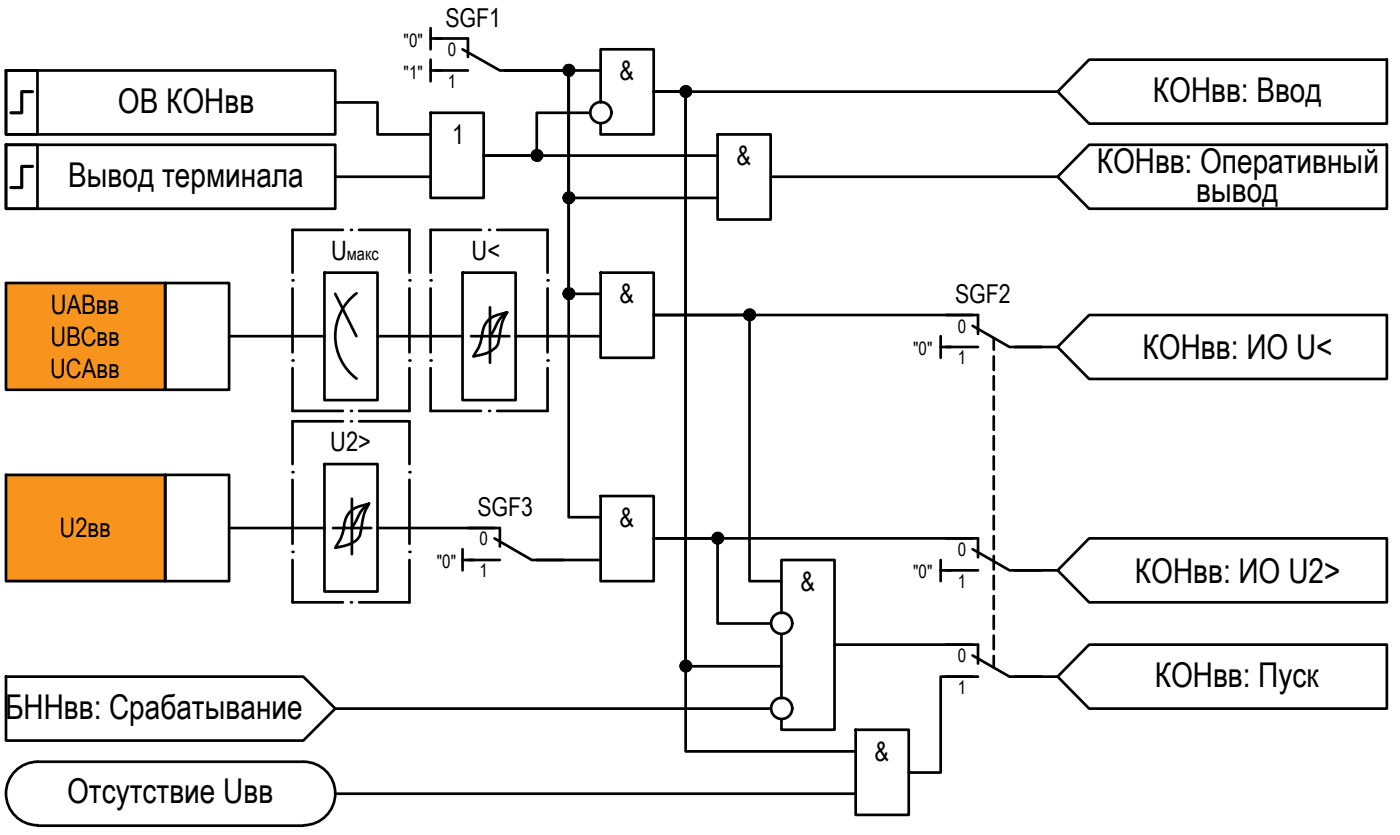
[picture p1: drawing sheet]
<svg xmlns="http://www.w3.org/2000/svg" width="132mm" height="78mm" viewBox="0 0 132 78" stroke-linecap="round" stroke-linejoin="round" font-family="sans-serif">
<g fill="none" stroke="#000" stroke-width=".25">
<path d="M.6 6.6h2.9v6h-2.9zM.6 6.6h31v6h-31zM40.5 10.6h5v8h-5zM40.5 2.6v2M40.5 5.6v2M41 3.6h3v1.8M41 6.6h3M43.5 4.6l3.5 2h3.1M55.5 10.6h-5v4h-5M56.5 9.6v-5h5v8h-5v-1M61.5 8.6h38M67.5 12.6h5v8h-5z"/>
<path d="M102.5 5.6h28v6h-28l-3-3zM102.5 13.6h28v6h-28l-3-3zM27.5 33.9h.1M27.5 26.4h.1M27.5 34.6v4h4.8M27.5 27.1v6M31.6 27.6l1.9 4M32.3 21.6h-4.8v4M32.3 39.6h-4.8v4M33 21.6h.1M33 38.6h.1M33 39.6h.1"/>
<path d="M33.6 27.6a5 5 0 0 0 0 8M33.8 21.6h4.7v4M33.8 39.6h4.7v4M38.5 33.9h.1M38.5 26.4h.1M38.5 34.6v4h-4.7M38.5 27.1v6M40.5 33.9h.1M40.5 26.4h.1M40.5 27.1v6M40.5 34.6v4h4.8M45.3 21.6h-4.8v4"/>
<path d="M46 21.6h.1M46 38.6h.1M46.1 28.9v5.2M46.2 31.6h1.7M46.8 21.6h4.7v4M47.7 29.4a6.1 6.1 0 0 0-.8 2.7 1.44 1.44 0 0 1-1.1 1.1l-1.3 .3a4 4 0 0 0 .9-2.2 2.05 2.05 0 0 1 1.9-1.8l.4-.1a3 3 0 0 0-1.2 1.6l-.3 .6h-1.9M51.5 33.9h.1M51.5 26.4h.1M51.5 27.1v6M51.5 34.6v4h-4.7M56.5 25.6h5v8h-5zM61.5 29.6h30.5v1.8"/>
<path d="M88.5 31.6v2M89 32.6h3M91.5 30.6l3.5 2h3M102.5 29.6h28v6h-28l-3-3zM27.5 51.9h.1M27.5 44.4h.1M27.5 45.1v6M27.5 52.6v4h4.8M33 56.6h.1M33.1 46.9v5.2M33.1 49.6h1.8M34.7 47.3a6.1 6.1 0 0 0-.8 2.8v.2a1.88 1.88 0 0 1-1.5 1l-.8 .2a4 4 0 0 0 .8-2.2 2.05 2.05 0 0 1 1.9-1.8l.4-.2a3 3 0 0 0-1.2 1.7l-.4 .6h-1.8"/>
<path d="M38.5 51.9h.1M38.5 44.4h.1M38.5 45.1v6M38.5 52.6v4h-4.7M43.5 51.6v2M44 49.6h3v1.8M44 52.6h3M46.5 50.6l3.6 2h2.9M56.5 46.6h5v8h-5zM73.5 57.6v-5h5v16h-5v-1M73.5 59.6v6M88.5 52.6v2"/>
<path d="M89 50.6h3v1.8M89 53.6h3M91.5 51.6l3.5 2h3M102.5 50.6h28v6h-28l-3-3zM78.5 60.6h13.5v1.8M80.5 68.6h5v8h-5zM89 63.6h3M91.5 61.6l3.5 2h3M102.5 60.6h28v6h-28l-3-3z"/>
<circle cx="50.5" cy="14.6" r=".49"/>
<circle cx="53.5" cy="18.6" r=".49"/>
<circle cx="53.5" cy="6.6" r=".49"/>
<circle cx="56.6" cy="10.6" r=".99"/>
<circle cx="64.6" cy="8.6" r=".49"/>
<circle cx="53.5" cy="27.6" r=".49"/>
<circle cx="70.6" cy="29.6" r=".49"/>
<circle cx="67.6" cy="50.6" r=".49"/>
<circle cx="64.6" cy="62.6" r=".49"/>
<circle cx="73.6" cy="66.6" r=".99"/>
</g>
<g fill="#000" stroke="#000" stroke-width=".09">
<path d="M50.4 15.1h.2zM50.5 14.1h.1zM53.4 7.1h.3zM53.4 19.1h.3zM53.5 6.1h.1zM53.5 18.1h.1zM64.1 9h.8zM64.4 9.1h.3zM64.4 8.1h.2zM53.4 28.1h.3zM53.5 27.1h.1zM70.2 29.2h.6z"/>
<path d="M70.4 29.1h.3zM70.4 30.1h.3zM70.5 29.1h.1zM67.4 51.1h.3zM67.5 50.1h.1zM64.2 62.3h.7zM64.4 63.1h.3zM64.4 62.1h.2z"/>
<path d="M50.4 15.1h.2zM50.5 15.1h.1z"/>
<path d="M50.5 14.1h.1zM50.4 14.1h.2z"/>
<path d="M50.4 14.1l.3 .1zM50.4 14.1l.3 .1z"/>
<path d="M50.4 14.2h.3zM50.3 14.2h.4z"/>
<path d="M50.4 15.1h.3zM50.4 15.1h.2z"/>
<path d="M50.3 14.2h.5zM50.3 14.2h.5z"/>
<path d="M50.3 15.1h.4zM50.3 15.1h.4z"/>
<path d="M50.3 15h.5zM50.3 15h.5z"/>
<path d="M50.3 15h.5zM50.3 15l.4 .1z"/>
<path d="M50.3 14.2h.5zM50.3 14.2h.5z"/>
<path d="M50.3 14.2h.6zM50.3 14.2h.6z"/>
<path d="M50.2 14.2l.7 .1zM50.2 14.2l.7 .1z"/>
<path d="M50.2 15h.7zM50.2 15h.6z"/>
<path d="M50.2 14.3h.7zM50.1 14.3h.8z"/>
<path d="M50.2 15h.7zM50.2 15h.7z"/>
<path d="M50.1 14.3l.8 .1zM50.1 14.3l.8 .1z"/>
<path d="M50.1 14.4h.9zM50.1 14.4h.9z"/>
<path d="M50.1 14.9h.8zM50.1 14.9h.8z"/>
<path d="M50.1 14.9h.8zM50.1 14.9l.8 .1z"/>
<path d="M50.1 14.4l.9 .1zM50.1 14.4l.9 .1z"/>
<path d="M50.1 14.5h.9zM50.1 14.5h.9z"/>
<path d="M50.1 14.8h.9zM50.1 14.8h.9z"/>
<path d="M50.1 14.8h.9zM50.1 14.8l.8 .1z"/>
<path d="M50.1 14.5h.9zM50.1 14.5h.9z"/>
<path d="M50.1 14.5l.9 .1zM50.1 14.5l.9 .1z"/>
<path d="M50.1 14.6h.9zM50.1 14.6h.9z"/>
<path d="M50.1 14.6l.9 .1zM50.1 14.6l.9 .1z"/>
<path d="M50.1 14.7h.9zM50.1 14.7h.9z"/>
<path d="M50.1 14.7l.9 .1zM50.1 14.7l.9 .1z"/>
<path d="M50.1 14.8h.9zM50.1 14.8h.9z"/>
<path d="M53.4 7.1h.2zM53.5 7.1h.1z"/>
<path d="M53.4 19.1h.2zM53.5 19.1h.1z"/>
<path d="M53.5 6.1l.2 .1zM53.5 6.1l.2 .1z"/>
<path d="M53.5 18.1h.2zM53.4 18.1h.3z"/>
<path d="M53.4 6.2h.3zM53.4 6.2h.3z"/>
<path d="M53.4 18.1h.3zM53.4 18.1h.3z"/>
<path d="M53.4 6.2h.3zM53.3 6.2h.4z"/>
<path d="M53.4 7.1h.3zM53.4 7.1h.3z"/>
<path d="M53.4 18.1l.3 .1zM53.3 18.2h.4z"/>
<path d="M53.4 19.1h.3zM53.4 19.1h.3z"/>
<path d="M53.3 6.2h.5zM53.3 6.2h.5z"/>
<path d="M53.3 7.1h.4zM53.3 7.1h.4z"/>
<path d="M53.3 18.2h.5zM53.3 18.2h.5z"/>
<path d="M53.3 19.1h.4zM53.3 19.1h.4z"/>
<path d="M53.3 6.2h.5zM53.2 6.2h.6z"/>
<path d="M53.3 7h.5zM53.3 7l.4 .1z"/>
<path d="M53.3 18.2h.5zM53.3 18.2h.5z"/>
<path d="M53.3 19.1h.5zM53.3 19.1h.4z"/>
<path d="M53.2 6.2h.7zM53.2 6.2h.7z"/>
<path d="M53.2 7h.6zM53.2 7h.6z"/>
<path d="M53.2 18.2l.7 .1zM53.2 18.2l.7 .1z"/>
<path d="M53.2 19h.6zM53.2 19l.6 .1z"/>
<path d="M53.2 6.2l.7 .1zM53.2 6.2l.7 .1z"/>
<path d="M53.2 7h.7zM53.2 7h.6z"/>
<path d="M53.2 18.3h.7zM53.2 18.3h.7z"/>
<path d="M53.2 19h.7zM53.2 19h.6z"/>
<path d="M53.2 6.3h.7zM53.2 6.3h.7z"/>
<path d="M53.1 6.3l.8 .1zM53.1 6.3l.8 .1z"/>
<path d="M53.1 6.9l.8 .1zM53.1 6.9l.8 .1z"/>
<path d="M53.2 7h.7zM53.2 7h.7z"/>
<path d="M53.2 18.3h.7zM53.2 18.3h.7z"/>
<path d="M53.1 18.3l.8 .1zM53.1 18.3l.8 .1z"/>
<path d="M53.1 18.9l.8 .1zM53.1 18.9l.8 .1z"/>
<path d="M53.2 19h.7zM53.2 19h.7z"/>
<path d="M53.1 6.4h.9zM53.1 6.4h.9z"/>
<path d="M53.1 6.9h.8zM53.1 6.9h.8z"/>
<path d="M53.1 18.4h.9zM53.1 18.4h.9z"/>
<path d="M53.1 18.9h.8zM53.1 18.9h.8z"/>
<path d="M53.1 6.4l.9 .1zM53.1 6.4l.9 .1z"/>
<path d="M53.1 6.5h.9zM53.1 6.5h.9z"/>
<path d="M53.1 6.8h.9zM53.1 6.8h.9z"/>
<path d="M53.1 6.8h.9zM53.1 6.8l.8 .1z"/>
<path d="M53.1 18.4h.9zM53.1 18.4h.9z"/>
<path d="M53.1 18.4l.9 .1zM53.1 18.4l.9 .1z"/>
<path d="M53.1 18.8l.9 .1zM53.1 18.8l.9 .1z"/>
<path d="M53.1 18.9h.9zM53.1 18.9h.8z"/>
<path d="M53.1 6.5h.9zM53.1 6.5h.9z"/>
<path d="M53.1 6.5l.9 .1zM53.1 6.5l.9 .1z"/>
<path d="M53 6.6h1zM53 6.6h1z"/>
<path d="M53 6.6l1 .1zM53 6.6l1 .1z"/>
<path d="M53 6.7h1zM53 6.7h1z"/>
<path d="M53.1 6.7l.9 .1zM53.1 6.7l.9 .1z"/>
<path d="M53.1 6.8h.9zM53.1 6.8h.9z"/>
<path d="M53.1 18.5h.9zM53.1 18.5h.9z"/>
<path d="M53.1 18.5l.9 .1zM53.1 18.5l.9 .1z"/>
<path d="M53 18.6h1zM53 18.6h1z"/>
<path d="M53 18.6l1 .1v-.1zM53 18.6l1 .1h-1z"/>
<path d="M53 18.7h1zM53 18.7h1z"/>
<path d="M53.1 18.7l.9 .1zM53.1 18.7l.9 .1z"/>
<path d="M53.1 18.8h.9zM53.1 18.8h.9z"/>
<path d="M64.4 8.1h.3zM64.4 8.1h.3z"/>
<path d="M64.4 9.1h.2zM64.4 9.1h.2z"/>
<path d="M64.4 8.1h.3zM64.4 8.1h.3z"/>
<path d="M64.4 8.1h.3zM64.3 8.1h.4z"/>
<path d="M64.4 9.1h.3zM64.4 9.1h.3z"/>
<path d="M64.3 8.1l.5 .1zM64.3 8.1l.5 .1z"/>
<path d="M64.3 9.1h.4zM64.3 9.1h.4z"/>
<path d="M64.3 8.2h.5zM64.3 8.2h.5z"/>
<path d="M64.3 9h.5zM64.3 9l.4 .1z"/>
<path d="M64.2 8.2h.7zM64.2 8.2h.7z"/>
<path d="M64.2 9h.6zM64.2 9h.6z"/>
<path d="M64.2 8.2l.7 .1zM64.2 8.2l.7 .1z"/>
<path d="M64.2 9h.7zM64.2 9h.6z"/>
<path d="M64.2 8.3h.7zM64.2 8.3h.7z"/>
<path d="M64.1 8.3l.9 .1zM64.1 8.4h.9z"/>
<path d="M64.2 9h.7zM64.2 9h.7z"/>
<path d="M64.1 8.4h.9zM64.1 8.4h.9z"/>
<path d="M64.1 8.4h.9zM64.1 8.4h.9z"/>
<path d="M64.1 8.9h.9zM64.1 8.9h.9z"/>
<path d="M64.1 8.9h.9zM64.1 8.9l.8 .1zM64.1 9h.8z"/>
<path d="M64.1 8.4l.9 .1zM64.1 8.4l.9 .1z"/>
<path d="M64.1 8.5h.9zM64.1 8.5h.9z"/>
<path d="M64.1 8.8h.9zM64.1 8.8h.9z"/>
<path d="M64.1 8.8h.9zM64.1 8.8l.9 .1z"/>
<path d="M64.1 8.5l.9 .1zM64.1 8.5l.9 .1z"/>
<path d="M64 8.6h1zM64 8.6h1z"/>
<path d="M64 8.6l1 .1zM64 8.6l1 .1z"/>
<path d="M64 8.7h1zM64 8.7h1z"/>
<path d="M64.1 8.7l.9 .1v-.1zM64.1 8.7l.9 .1h-.9z"/>
<path d="M53.4 28.1h.2zM53.5 28.1h.1z"/>
<path d="M53.5 27.1l.2 .1zM53.5 27.1l.2 .1z"/>
<path d="M53.4 27.2h.3zM53.4 27.2h.3z"/>
<path d="M53.4 27.2h.3zM53.3 27.2h.4z"/>
<path d="M53.4 28.1h.3zM53.4 28.1h.3z"/>
<path d="M53.3 27.2h.5zM53.3 27.2h.5z"/>
<path d="M53.3 28.1h.4zM53.3 28.1h.4z"/>
<path d="M53.3 27.2h.5zM53.2 27.2h.6z"/>
<path d="M53.3 28h.5zM53.3 28l.4 .1z"/>
<path d="M53.2 27.2h.7zM53.2 27.2h.7z"/>
<path d="M53.2 28h.6zM53.2 28h.6z"/>
<path d="M53.2 27.2l.7 .1zM53.2 27.2l.7 .1z"/>
<path d="M53.2 28h.7zM53.2 28h.6z"/>
<path d="M53.2 27.3h.7zM53.2 27.3h.7z"/>
<path d="M53.1 27.3l.8 .1zM53.1 27.3l.8 .1z"/>
<path d="M53.1 27.9l.8 .1zM53.1 27.9l.8 .1z"/>
<path d="M53.2 28h.7zM53.2 28h.7z"/>
<path d="M53.1 27.4h.9zM53.1 27.4h.9z"/>
<path d="M53.1 27.9h.8zM53.1 27.9h.8z"/>
<path d="M53.1 27.4l.9 .1zM53.1 27.4l.9 .1z"/>
<path d="M53.1 27.5h.9zM53.1 27.5h.9z"/>
<path d="M53.1 27.8h.9zM53.1 27.8h.9z"/>
<path d="M53.1 27.8h.9zM53.1 27.8l.8 .1z"/>
<path d="M53.1 27.5h.9zM53.1 27.5h.9z"/>
<path d="M53.1 27.5l.9 .1zM53.1 27.5l.9 .1z"/>
<path d="M53 27.6h1zM53 27.6h1z"/>
<path d="M53 27.6l1 .1zM53 27.6l1 .1z"/>
<path d="M53 27.7h1zM53 27.7h1z"/>
<path d="M53.1 27.7h.9zM53.1 27.7h.9z"/>
<path d="M53.1 27.7h.9zM53.1 27.7l.9 .1z"/>
<path d="M70.4 30.1h.2zM70.5 30.1h.1z"/>
<path d="M70.5 29.1h.2zM70.4 29.1h.3zM70.4 29.1h.3z"/>
<path d="M70.4 29.1l.4 .1zM70.4 29.1l.4 .1z"/>
<path d="M70.4 30.1h.3zM70.4 30.1h.3z"/>
<path d="M70.3 29.2h.5zM70.3 29.2h.5z"/>
<path d="M70.3 30.1h.5zM70.3 30.1h.4z"/>
<path d="M70.3 29.2h.5zM70.3 29.2h.5zM70.2 29.2h.6z"/>
<path d="M70.3 30h.5zM70.3 30l.5 .1z"/>
<path d="M70.2 29.2l.7 .1zM70.2 29.2l.7 .1z"/>
<path d="M70.2 30h.6zM70.2 30h.6z"/>
<path d="M70.2 30h.6zM70.2 30h.6z"/>
<path d="M70.2 29.3h.7zM70.1 29.3h.8z"/>
<path d="M70.2 30h.7zM70.2 30h.6z"/>
<path d="M70.1 29.3l.9 .1zM70.1 29.3l.9 .1z"/>
<path d="M70.1 30h.8zM70.1 30h.8z"/>
<path d="M70.1 29.4h.9zM70.1 29.4h.9z"/>
<path d="M70.1 29.4h.9zM70.1 29.4h.9z"/>
<path d="M70.1 29.9h.9zM70.1 29.9h.9z"/>
<path d="M70.1 29.9h.9zM70.1 29.9l.8 .1z"/>
<path d="M70.1 29.4l.9 .1zM70.1 29.4l.9 .1z"/>
<path d="M70 29.5h1zM70 29.5h1z"/>
<path d="M70 29.5l1 .1zM70 29.5l1 .1z"/>
<path d="M70 29.6h1zM70 29.6h1z"/>
<path d="M70 29.7h1zM70 29.7h1z"/>
<path d="M70 29.7l1 .1v-.1zM70 29.7l1 .1h-1z"/>
<path d="M70 29.8h1zM70 29.8h1z"/>
<path d="M70.1 29.8h.9zM70.1 29.8l.9 .1z"/>
<path d="M70 29.6h1zM70 29.6l1 .1z"/>
<path d="M67.4 51.1h.2zM67.5 51.1h.1z"/>
<path d="M67.5 50.1h.2zM67.4 50.1h.3z"/>
<path d="M67.4 50.1h.3zM67.4 50.1h.3z"/>
<path d="M67.4 50.1l.3 .1zM67.4 50.1l.3 .1z"/>
<path d="M67.4 51.1h.3zM67.4 51.1h.3z"/>
<path d="M67.3 50.2h.5zM67.3 50.2h.5z"/>
<path d="M67.3 51.1h.4zM67.3 51.1h.4z"/>
<path d="M67.3 50.2h.5zM67.3 50.2h.5z"/>
<path d="M67.3 51h.5zM67.3 51l.4 .1z"/>
<path d="M67.2 50.2h.7zM67.2 50.2h.7z"/>
<path d="M67.2 51h.6zM67.2 51h.6z"/>
<path d="M67.2 50.2l.7 .1zM67.2 50.2l.7 .1z"/>
<path d="M67.2 50.3h.7zM67.2 50.3h.7z"/>
<path d="M67.2 50.9h.7zM67.2 50.9h.7z"/>
<path d="M67.2 50.9l.7 .1zM67.2 50.9l.7 .1z"/>
<path d="M67.2 51h.7zM67.2 51h.6z"/>
<path d="M67.2 50.3l.8 .1zM67.2 50.3l.8 .1z"/>
<path d="M67.1 50.4h.9zM67.1 50.4h.9z"/>
<path d="M67.1 50.4h.9zM67.1 50.4h.9z"/>
<path d="M67.1 50.9h.9zM67.1 50.9h.9z"/>
<path d="M67.1 50.9h.9zM67.1 50.9h.8z"/>
<path d="M67.1 50.4l.9 .1zM67.1 50.4l.9 .1z"/>
<path d="M67.1 50.5h.9zM67.1 50.5h.9z"/>
<path d="M67 50.5l1 .1zM67 50.5l1 .1z"/>
<path d="M67 50.7l1 .1zM67 50.7l1 .1z"/>
<path d="M67.1 50.8h.9zM67.1 50.8h.9z"/>
<path d="M67.1 50.8h.9zM67.1 50.8l.9 .1z"/>
<path d="M67 50.6h1zM67 50.6h1z"/>
<path d="M67 50.6l1 .1zM67 50.6l1 .1z"/>
<path d="M67 50.7h1zM67 50.7h1h-1z"/>
<path d="M64.4 63.1h.2zM64.4 63.1h.2z"/>
<path d="M64.4 62.1h.3zM64.4 62.1h.3z"/>
<path d="M64.4 62.1l.3 .1zM64.4 62.1l.3 .1z"/>
<path d="M64.4 62.2h.3zM64.3 62.2h.4z"/>
<path d="M64.4 63.1h.3zM64.4 63.1h.3z"/>
<path d="M64.3 62.2h.5zM64.3 62.2h.5z"/>
<path d="M64.3 63.1h.4zM64.3 63.1h.4z"/>
<path d="M64.3 62.2h.5zM64.3 62.2h.5z"/>
<path d="M64.3 63.1h.5zM64.3 63.1h.4z"/>
<path d="M64.2 62.2l.7 .1zM64.2 62.2l.7 .1z"/>
<path d="M64.2 63h.6zM64.2 63l.6 .1z"/>
<path d="M64.2 62.3h.7zM64.2 62.3h.7zM64.1 62.3h.8z"/>
<path d="M64.2 63h.7zM64.2 63h.6z"/>
<path d="M64.1 62.3h.9zM64.1 62.3h.9z"/>
<path d="M64.1 62.9l.8 .1zM64.1 62.9l.8 .1z"/>
<path d="M64.2 63h.7zM64.2 63h.7z"/>
<path d="M64.1 62.3l.9 .1zM64.1 62.3l.9 .1z"/>
<path d="M64.1 62.4h.9zM64.1 62.4h.9z"/>
<path d="M64.1 62.8l.9 .1zM64.1 62.8l.9 .1z"/>
<path d="M64.1 62.9h.9zM64.1 62.9h.8z"/>
<path d="M64.1 62.4l.9 .1zM64.1 62.4l.9 .1z"/>
<path d="M64.1 62.5h.9zM64.1 62.5h.9z"/>
<path d="M64.1 62.8h.9zM64.1 62.8h.9z"/>
<path d="M64.1 62.8h.9zM64.1 62.8h.9z"/>
<path d="M64.1 62.5l.9 .1v-.1zM64.1 62.5l.9 .1h-1z"/>
<path d="M64 62.6h1zM64 62.6h1z"/>
<path d="M64 62.6l1 .1zM64 62.6l1 .1z"/>
<path d="M64 62.7h1zM64 62.7h1z"/>
<path d="M64.1 62.7h.9zM64.1 62.7l.9 .1z"/>
</g>
<!-- layer: 0 -->
<g fill="#f7941d" stroke="#f7941d" stroke-width=".09">
<path d="M.6 26.6l15 10v-10zM.6 26.6l15 10h-15z"/>
<path d="M.6 44.6l15 10v-10zM.6 44.6l15 10h-15z"/>
</g>
<g fill="none" stroke="#000" stroke-width=".25">
<path d="M.6 13.6h2.9v6h-2.9zM.6 13.6h31v6h-31zM31.6 9.6h3.9v3h5M31.6 16.6h8.9M40.5 6.6h1M40.5 3.6h1M45.5 14.6h22M47.6 6.6h5.9v21h3M47.6 6.6h5.9v12h14M47.6 6.6h5.9v42h3M47.6 6.6h8.9M72.5 16.6h27"/>
<path d="M.6 26.6h15v10h-15zM15.6 26.6h6v10h-6zM21.6 31.6h8.9M30.5 25.6h5v12h-5zM35.5 31.6h8M43.5 25.6h5v12h-5zM48.5 31.6h8M61.5 29.6h9v25h3M88.5 32.6h1M93.5 31.8v1.1M93.5 33.5v1.3M93.5 35.4v1.2"/>
<path d="M93.5 37.3v1.2M93.5 39.1v1.3M95.5 32.6h4M.6 44.6h15v10h-15zM15.6 44.6h6v10h-6zM21.6 49.6h8.9M30.5 43.6h5v12h-5zM35.5 49.6h11M43.5 52.6h1M50.5 52.6h6M88.5 53.6h1M91.5 50.6h-30h6v8h5"/>
<path d="M93.5 41v1.3M93.5 42.9v1.2M93.5 44.8v1.2M93.5 46.6v1.3M93.5 48.5v1.3M93.5 50.4v1.2M93.5 52.3v1.2M93.5 54.1v1.3M93.5 56v1.3M93.5 57.9v1.2M93.5 59.8v1.2M95.5 53.6h4"/>
<path d="M.6 63.6h27.9l3.1 3-3.1 3h-27.9zM3.5 77.6h25M3.5 77.6a2.98 2.98 0 0 1-2.9-3 2.98 2.98 0 0 1 2.9-3h25.1a2.98 2.98 0 0 1 3 3 2.98 2.98 0 0 1-3 3M31.6 66.6h40.9M31.6 74.6h48.9M73.5 62.6h-9v-54h-3h3v62h16M91.5 63.6h-3v9h-3M93.5 61.7v1.1M95.5 63.6h4"/>
<circle cx="73.6" cy="58.6" r=".99"/>
</g>
<path d="M3.1 8.6h-1.1v2h-1" fill="none" stroke="#000" stroke-width=".3"/>
<!-- layer: 0 -->
<path d="M3.1 15.6h-1.1v2h-1" fill="none" stroke="#000" stroke-width=".3"/>
<g font-size="3.2">
<text x="11.1" y="10.6">ОВ КОНвв</text>
<text x="108.5" y="9.5">КОНвв: Ввод</text>
<text x="6.4" y="17.6">Вывод терминала</text>
<text x="103.2" y="16.3">КОНвв: Оперативный</text>
<text x="112.6" y="18.9">вывод</text>
<text x="107.5" y="33.8">КОНвв: ИО U&lt;</text>
<text x="106.8" y="54.8">КОНвв: ИО U2&gt;</text>
<text x="108.7" y="64.6">КОНвв: Пуск</text>
<text x=".5" y="67.6">БННвв: Срабатывание</text>
<text x="6.3" y="75.5">Отсутствие Uвв</text>
</g>
<g font-size="2.5">
<text x="58.3" y="7.5">&amp;</text>
<text x="42.6" y="13.5">1</text>
<text x="69.3" y="15.5">&amp;</text>
<text x="4.8" y="29.5">UABвв</text>
<text x="31.2" y="24.4">U</text>
<text x="44.4" y="24.4">U&lt;</text>
<text x="58.3" y="28.5">&amp;</text>
<text x="4.7" y="35.5">UCAвв</text>
<text x="4.8" y="32.5">UBCвв</text>
<text x="31.1" y="42.4">U2&gt;</text>
<text x="5.6" y="50.5">U2вв</text>
<text x="58.3" y="49.5">&amp;</text>
<text x="75.3" y="55.5">&amp;</text>
<text x="82.3" y="71.5">&amp;</text>
</g>
<g font-size="2.4">
<text x="41.9" y="2.5">SGF1</text>
<text x="89.9" y="28.5">SGF2</text>
<text x="44.9" y="48.5">SGF3</text>
</g>
<g font-size="1.7">
<text x="38" y="4.4">&quot;0&quot;</text>
<text x="42.1" y="5.3">0</text>
<text x="38" y="7.4">&quot;1&quot;</text>
<text x="42.1" y="8.2">1</text>
<text x="32.7" y="24.4">макс</text>
<text x="86" y="33.4">&quot;0&quot;</text>
<text x="90.1" y="31.3">0</text>
<text x="90.1" y="34.2">1</text>
<text x="41.1" y="53.4">&quot;0&quot;</text>
<text x="45.1" y="51.2">0</text>
<text x="90.1" y="52.3">0</text>
<text x="45.1" y="54.3">1</text>
<text x="86" y="54.4">&quot;0&quot;</text>
<text x="90.1" y="55.3">1</text>
<text x="90.1" y="62.3">0</text>
<text x="90.1" y="65.3">1</text>
</g>
</svg>
